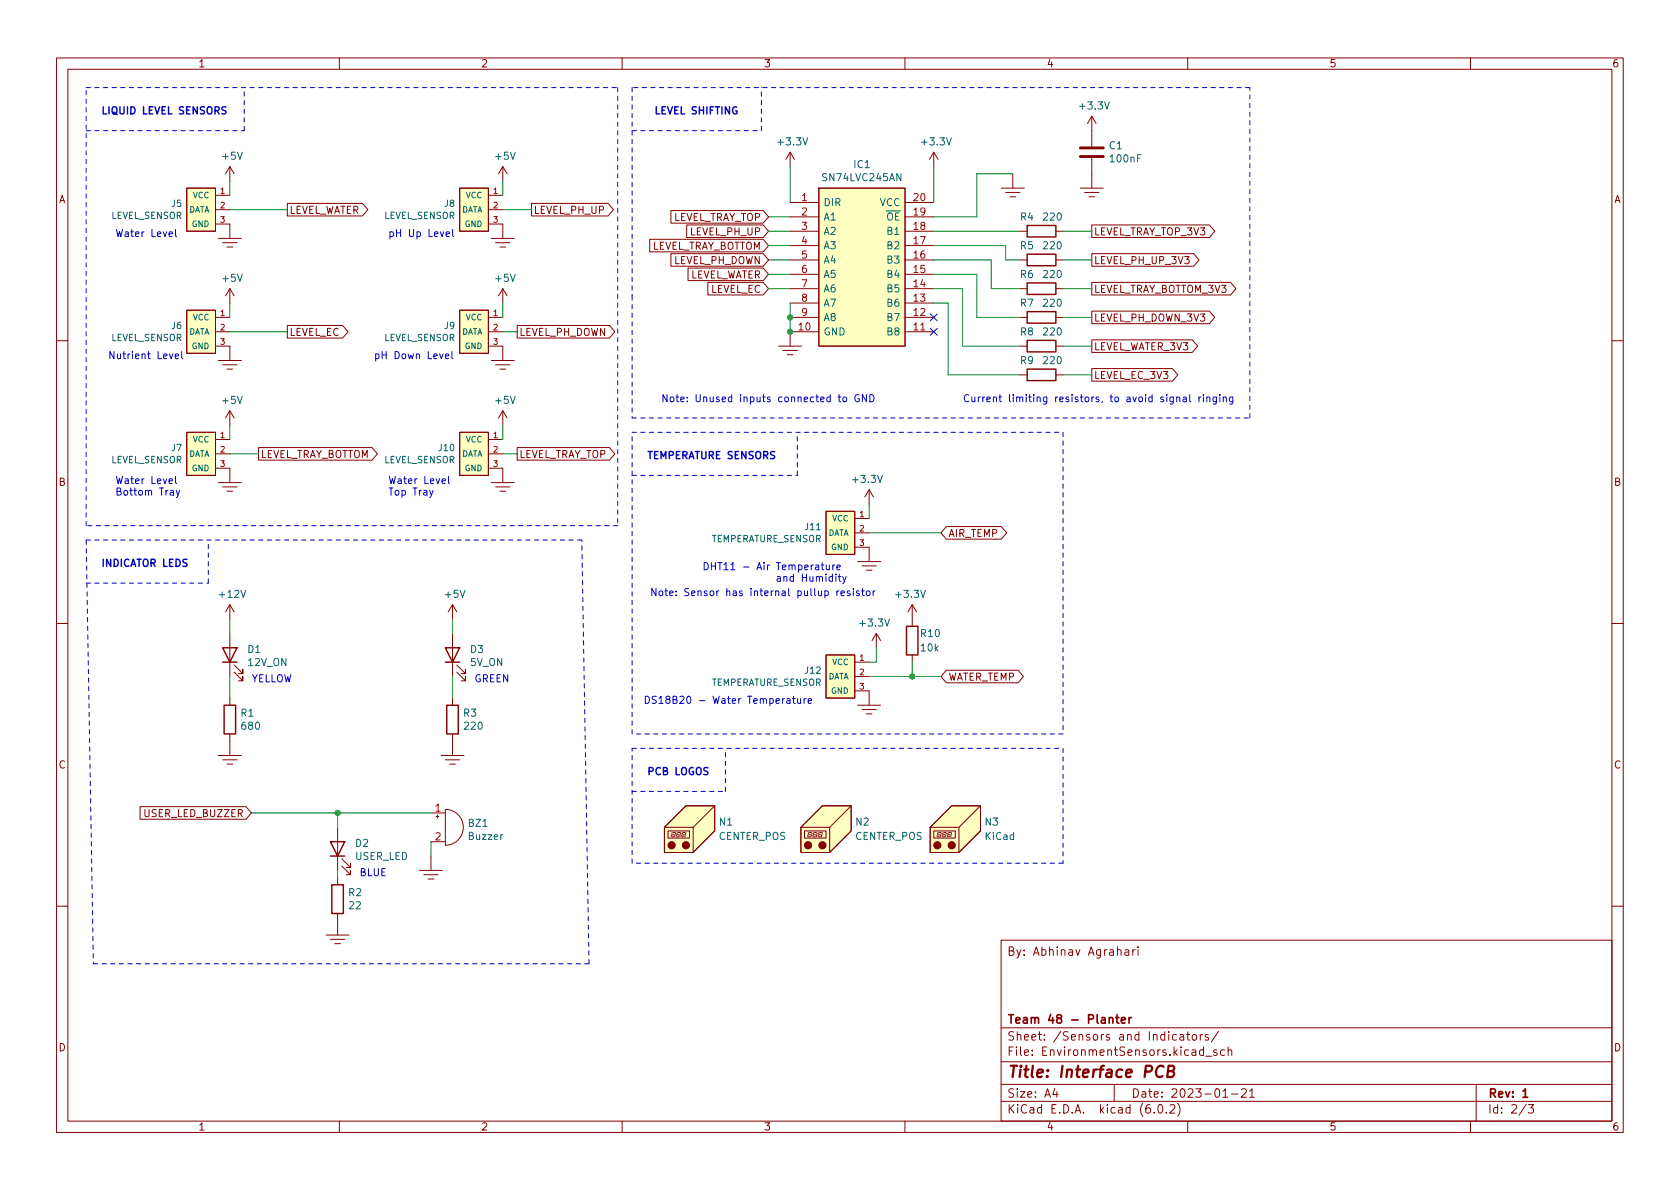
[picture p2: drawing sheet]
<svg xmlns="http://www.w3.org/2000/svg" width="297mm" height="210mm" viewBox="0 0 297 210" stroke-linecap="round" stroke-linejoin="round" font-family="sans-serif">
<g fill="none" stroke="#840000" stroke-width=".18">
<path d="M10 10.2h277v190.1h-277zM12 12.2h273v186.1h-273zM60 10.2v2M110 10.2v2M160 10.2v2M210 10.2v2M260 10.2v2M33 33.3h5.1v7.6h-5.1zM38.1 39.6h2.5v2.6M38.1 34.5h2.5M38.1 37.1h2.5M40.6 29.5v2.5"/>
<path d="M40.6 29.5l-.7 1.2M40.6 29.5l.8 1.2M50.8 36h13.3l.9 1.1-.9 1.1h-13.3zM81.3 33.3h5.1v7.6h-5.1zM86.4 34.5h2.5M86.4 37.1h2.5M86.4 39.6h2.5v2.6M88.9 29.5v2.5M88.9 29.5l-.8 1.2M88.9 29.5l.8 1.2M94 36h13.5l1 1.1-1 1.1h-13.5zM118.6 37.2h16.3l1 1.1-1 1.2h-16.3z"/>
<path d="M121.4 39.8h13.5l1 1.1-1 1.1h-13.5zM139.7 26.9l-.8 1.3M139.7 26.9v2.6M139.7 26.9l.8 1.3M139.7 35.8h5.1M139.7 38.3h5.1M144.8 33.3h15.2v27.9h-15.2zM160 35.8h5.1M160 38.3h5.1M165.1 26.9l-.8 1.3M165.1 26.9v2.6M165.1 26.9l.8 1.3"/>
<path d="M177 33.3h4.1M177.8 34h2.5M178.6 34.8h1M179.1 30.7v2.6M191 33.3h4.1M191.8 34h2.5M192.5 34.8h1M193 39.8h20.8l1 1.1-1 1.1h-20.8zM193 20.6v5.3M193 27.9v5.4M193 20.6l-.7 1.2M193 20.6l.8 1.2"/>
<path d="M33 54.9h5.1v7.6h-5.1zM38.1 58.7h2.5M38.1 56.1h2.5M38.6 42.2h4.1M39.4 42.9h2.5M40.1 43.7h1M40.6 51v2.6M40.6 51l-.7 1.3M40.6 51l.8 1.3M50.8 57.6h9.8l.9 1.1-.9 1.1h-9.8zM81.3 54.9h5.1v7.6h-5.1zM86.4 58.7h2.5"/>
<path d="M86.4 56.1h2.5M86.9 42.2h4M87.6 42.9h2.6M88.4 43.7h1M88.9 51v2.6M88.9 51l-.8 1.3M88.9 51l.8 1.3M91.4 57.6h16.4l.9 1.1-.9 1.1h-16.4zM114.9 42.3h20l1 1.1-1 1.1h-20zM118.6 44.9h16.3l1 1.1-1 1.1h-16.3zM121.6 47.4h13.3l1 1.1-1 1.1h-13.3zM125.2 49.9h9.7l1 1.1-1 1.2h-9.7z"/>
<path d="M139.7 40.9h5.1M139.7 56.1h5.1M139.7 53.6h5.1M139.7 51h5.1M139.7 48.5h5.1M139.7 46h5.1M139.7 43.4h5.1M144.8 58.7h-5.1v2.5M160 40.9h5.1M160 58.7h5.1M160 56.1h5.1M160 53.6h5.1"/>
<path d="M160 51h5.1M160 48.5h5.1M160 46h5.1M160 43.4h5.1M180.3 40.9h1.3M180.3 56.1h1.3M180.3 51h1.3M180.3 46h1.3M186.7 40.9h1.3M186.7 56.1h1.3M186.7 51h1.3M186.7 46h1.3"/>
<path d="M193 55h20.8l1 1.1-1 1.1h-20.8zM193 49.9h24.6l.9 1.1-.9 1.2h-24.6zM193 44.9h18l1 1.1-1 1.1h-18zM10 60.2h2M33 76.4h5.1v7.7h-5.1zM38.1 61.2h2.5v2.5M38.1 77.7h2.5M38.6 63.7h4.1M39.4 64.5h2.5M40.1 65.3h1M40.6 72.6v2.6M40.6 72.6l-.7 1.3"/>
<path d="M40.6 72.6l.8 1.3M45.7 79.1h20.1l.9 1.2-.9 1.1h-20.1zM81.3 76.4h5.1v7.7h-5.1zM86.4 77.7h2.5M86.4 61.2h2.5v2.5M86.9 63.7h4M87.6 64.5h2.6M88.4 65.3h1M88.9 72.6v2.6M88.9 72.6l-.8 1.3M88.9 72.6l.8 1.3M91.4 79.1h16.4l.9 1.2-.9 1.1h-16.4z"/>
<path d="M137.7 61.2h4M138.4 62h2.6M139.2 62.7h1M180.3 61.2h1.3M180.3 66.3h1.3M186.7 61.2h1.3M186.7 66.3h1.3M193 65.2h14.3l1 1.1-1 1.1h-14.3zM193 60.1h17.8l1 1.1-1 1.1h-17.8zM285 60.2h2M38.1 82.8h2.5v2.5M38.1 80.3h2.5"/>
<path d="M38.6 85.3h4.1M39.4 86.1h2.5M40.1 86.9h1M86.4 80.3h2.5M86.4 82.8h2.5v2.5M86.9 85.3h4M87.6 86.1h2.6M88.4 86.9h1M146 90.4h5.1v7.6h-5.1zM151.1 96.8h2.6v2.5M151.1 91.7h2.6M151.1 94.2h2.6"/>
<path d="M151.6 99.3h4.1M153.7 86.6v2.5M153.7 86.6l.7 1.3M153.7 86.6l-.8 1.3M167.3 93.1h9.7l1 1.1-1 1.1h-9.7l-.9-1.1zM10 110.2h2M40.6 106.9v2.6M40.6 112v7.6M40.6 106.9l-.7 1.3M40.6 106.9l.8 1.3M41.4 118.9l1.5 1.5v-.8v.8h-.7M41.4 117.6l1.5 1.5v-.7v.7h-.7"/>
<path d="M80 106.9l-.8 1.3M80 106.9v2.6M80 112v7.6M80 106.9l.8 1.3M80.8 118.9l1.5 1.5v-.8v.8h-.8M80.8 117.6l1.5 1.5v-.7v.7h-.8M146 115.8h5.1v7.6h-5.1zM151.1 117.1h2.6M151.1 119.6h2.6M152.4 100.1h2.5M153.2 100.8h1M154.9 112l.8 1.3"/>
<path d="M154.9 112v2.5M154.9 112l-.7 1.3M161.3 106.9l.8 1.3M161.3 106.9v3.8M161.3 115.8v1.3M161.3 106.9l-.8 1.3M167.3 118.5h12.7l1 1.1-1 1.1h-12.7l-.9-1.1zM285 110.2h2M38.6 133.6h4.1M39.4 134.4h2.5M40.1 135.1h1M40.6 123.4v1.3"/>
<path d="M40.6 129.8v3.8M78 133.6h4M78.7 134.4h2.6M79.5 135.1h1M80 123.4v1.3M80 129.8v3.8M151.1 122.2h2.6v2.5M151.6 124.7h4.1M152.4 125.5h2.5M153.2 126.2h1M24.8 142.6h18.7l.9 1.2-.9 1.1h-18.7zM59.7 146.3v7.6"/>
<path d="M59.7 155.2v1.3M60.5 153.2l1.5 1.5v-.8v.8h-.8M60.5 151.9l1.5 1.5v-.8v.8h-.8M74.2 153.9h4M74.9 154.7h2.6M75.7 155.4h1M76.2 143.8h2.5M76.2 148.8h2.5M76.2 151.4v2.5M77.1 144.4h.5M77.3 144.1v.5M78.7 143.1a3.2 3.2 0 0 1 3.2 3.2 3.2 3.2 0 0 1-3.2 3.2z"/>
<path d="M117.5 146.3l3.8-3.8h5.1v4.4l-3.8 3.8h-5.1zM118.1 146.9h3.8v1.3h-3.8zM118.7 147.7v.2M118.8 148h.3M118.8 147.3v.2M118.9 147.6h.3M119 147.2h.3M119.3 147.7v.2M119.4 147.3v.2M119.6 147.7v.2M119.7 148h.3M119.7 147.3v.2"/>
<path d="M119.8 147.6h.3M119.9 147.2h.3M120.2 147.7v.2M120.3 147.3v.2M120.5 147.7v.2M120.6 148h.4M120.6 147.3v.2M120.7 147.6h.3M120.8 147.2h.3M121.2 147.7l-.1 .2M121.3 147.3l-.1 .2M122.6 146.3v4.4"/>
<path d="M126.4 142.5l-3.8 3.8h-5.1M142.2 146.9h3.8v1.3h-3.8zM142.8 147.7v.2M142.9 148h.4M143 147.3l-.1 .2M143 147.6h.3M143.1 147.2h.3M143.5 147.7l-.1 .2M143.6 147.3l-.1 .2M143.8 147.7l-.1 .2M143.8 148h.4M143.9 147.3l-.1 .2"/>
<path d="M143.9 147.6h.3M144 147.2h.3M144.4 147.7l-.1 .2M144.5 147.3l-.1 .2M144.7 147.7l-.1 .2M144.7 148h.4M144.8 147.3l-.1 .2M144.8 147.6h.3M144.9 147.2h.3M145.3 147.7l-.1 .2M145.4 147.3l-.1 .2M145.4 142.5h5.1v4.4l-3.8 3.8h-5.1v-4.4z"/>
<path d="M146.7 146.3v4.4M150.5 142.5l-3.8 3.8h-5.1M165.1 146.9h3.8v1.3h-3.8zM165.7 147.7v.2M165.8 148h.3M165.8 147.3v.2M165.9 147.6h.3M166 147.2h.3M166.3 147.7v.2M166.4 147.3v.2M166.6 147.7v.2M166.7 148h.3"/>
<path d="M166.7 147.3v.2M166.8 147.6h.3M166.9 147.2h.3M167.2 147.7v.2M167.3 147.3v.2M167.5 147.7v.2M167.6 148h.3M167.6 147.3v.2M167.7 147.6h.3M167.8 147.2h.3M168.1 147.7v.2M168.2 147.3v.2"/>
<path d="M168.3 142.5h5.1v4.4l-3.9 3.8h-5v-4.4zM169.5 146.3v4.4M173.4 142.5l-3.9 3.8h-5M10 160.2h2M57.7 165.3h4M58.4 166.1h2.6M59.2 166.9h1M59.7 161.5v3.8M177 166.3h108v32h-108zM197.6 168.1l.2-.2 .3 .1 .1 .9M198.9 168h.6l.1 .9M199.6 168.3l-.5 .1a.29 .29 0 0 0-.2 .2 .29 .29 0 0 0 .2 .3h.5"/>
<path d="M200.3 167.9v1M200.7 167.9l-.3 .1-.1 .2M201.2 167.4v.2M201.2 167.9v1M285 160.2h2M60 198.3v2M110 198.3v2M160 198.3v2M177 194.8h108M177 191.8h108M177 187.8h108M177 181.8h108"/>
<path d="M186.5 192.5l-.4 1h1M186.9 193v1M197 191.8v3M204.1 196.7v.1M204.9 195.4l.2-.1a.81 .81 0 0 1 .6 .7 .81 .81 0 0 1-.3 .8h-.2a.81 .81 0 0 1-.6-.6 .81 .81 0 0 1 .3-.8zM206.2 196.7v.1M206.9 195.5l.5-.2 .2 .2 .1 .3-.9 1h.9M208 183l-.4-.1-.3 .3v.4l.1 .3h.6M208.2 195.1a1.72 1.72 0 0 1 0 2.3M208.6 183h.6l.1 .9M209.3 183.3l-.5 .1a.29 .29 0 0 0-.2 .2 .29 .29 0 0 0 .2 .3h.5M209.8 182.9h.6"/>
<path d="M210 198.3v2M210 182.4v1.3l.4 .2M210.9 183.1l.2-.2 .4 .2 .1 .5-.2 .3h-.3l-.2-.1zM212.2 182.9v1M212.6 182.9l-.2 .1-.2 .2M212.8 185.7l-.4-.1-.3 .3v.4l.1 .3h.6M212.8 185.1v1.5M213.1 186.8h1.2M213.6 183l-.3-.1-.2 .2v.3l.5 .1v.4h-.5M215.1 185.7l-.3-.1-.2 .2v.3l.5 .1v.4h-.5M215.4 182.4l-1.3 1.9M216.2 193l.4-.5v1.5"/>
<path d="M216.2 194h.9M216.5 185.7l-.4-.1-.3 .3v.4l.1 .3h.6M217.1 185.8l.3-.2 .3 .1 .1 .9M217.1 185.1v1.5M217.7 193.5h1.2M219.5 192.7l.6-.2 .2 .2 .1 .3-1 1h1M220.9 193l.5-.5v1.5M220.9 194h.9M260 198.3v2M261 191.8v6.5M269.9 195.3l-1.3 1.9M270.2 195.3h1l-.6 .6 .5 .1v.7l-.2 .1h-.5l-.2-.1"/>
</g>
<path d="M196.1 179.9v1M197.3 179.9h.5M197.5 179.4v1.3l.3 .2M199.6 179.9v1M200.1 179.9l-.3 .1-.2 .2M196.1 180.1l.2-.2 .4 .1 .1 .9M198.3 180.4l.7-.1-.1-.3-.4-.1-.2 .2v.8h.6M269.3 193l.4-.5v1.5M269.3 194h.8" fill="none" stroke="#840000" stroke-width=".3"/>
<path d="M205.7 188.7a.88 .88 0 0 0-1-.1 .88 .88 0 0 0-.3 1 .69 .69 0 0 0 .3 .8 .69 .69 0 0 0 .8-.1M206.5 189.4l.9-.1a.46 .46 0 0 0 .2-.4 .46 .46 0 0 0-.3-.4h-.7l-.2 2h.7a.53 .53 0 0 0 .5-.5 .53 .53 0 0 0-.4-.6" fill="none" stroke="#840000" stroke-width=".4"/>
<g fill="#ffffc2" stroke="#ffffc2" stroke-width=".18">
<path d="M146 115.8h5.1v7.6h-5.1z"/>
<path d="M81.3 76.4h5.1v7.7h-5.1z"/>
<path d="M81.3 33.3h5.1v7.6h-5.1z"/>
<path d="M33 33.3h5.1v7.6h-5.1z"/>
<path d="M144.8 33.3h15.2v27.9h-15.2z"/>
<path d="M168.3 142.5h5.1v4.4l-3.9 3.8h-5v-4.4z"/>
<path d="M145.4 142.5h5.1v4.4l-3.8 3.8h-5.1v-4.4z"/>
<path d="M117.5 146.3l3.8-3.8h5.1v4.4l-3.8 3.8h-5.1z"/>
<path d="M146 90.4h5.1v7.6h-5.1z"/>
<path d="M81.3 54.9h5.1v7.6h-5.1z"/>
<path d="M33 54.9h5.1v7.6h-5.1z"/>
<path d="M33 76.4h5.1v7.7h-5.1z"/>
</g>
<g fill="none" stroke="#840000" stroke-width=".25">
<path d="M181.6 39.9h5.1v2h-5.1zM181.6 50h5.1v2.1h-5.1zM181.6 45h5.1v2h-5.1zM181.6 55.1h5.1v2h-5.1zM181.6 60.2h5.1v2h-5.1zM181.6 65.3h5.1v2h-5.1zM39.4 114.5h2.5l-1.3 2.6zM39.4 117.1h2.5M78.7 114.5h2.6l-1.3 2.6zM78.7 117.1h2.6M160.3 110.7h2v5.1h-2zM39.6 124.7h2.1v5.1h-2.1z"/>
<path d="M79 124.7h2v5.1h-2zM58.4 148.8h2.6l-1.3 2.6zM58.4 151.4h2.6M58.7 156.5h2v5h-2z"/>
</g>
<g fill="#840000" stroke="#840000" stroke-width=".18">
<circle cx="165.7" cy="149.5" r=".63"/>
<circle cx="168.3" cy="149.5" r=".63"/>
<circle cx="142.9" cy="149.5" r=".63"/>
<circle cx="145.4" cy="149.5" r=".63"/>
<circle cx="118.7" cy="149.5" r=".63"/>
<circle cx="121.3" cy="149.5" r=".63"/>
</g>
<path d="M191 27.7h4.1M191 26.2h4.1" fill="none" stroke="#840000" stroke-width=".51"/>
<path d="M40 18.9h-.5l-.2 .1v.4l.5 .2 .2 .3-.3 .3-.5-.1" fill="none" stroke="#0000c2" stroke-width=".25"/>
<g fill="none" stroke="#0000c2" stroke-width=".18">
<path d="M29.9 41.4l.6-.1-.1-.2-.3-.1-.2 .2 .1 .6h.4M31 40.6v1.1l.2 .1M78.9 41.4l.6-.1-.1-.2-.3-.1-.2 .2v.6h.5M80 40.6v1.1l.2 .1M30 62.6l.3 .8 .3-.8M31 63l.6-.1-.1-.3h-.3l-.2 .2v.6h.5M32.1 62.2v1l.2 .2M78.8 63l.6-.1-.1-.3h-.4l-.1 .2v.6h.5M79.9 62.2v1l.2 .2M148.2 70.2h.5M148.4 69.8v1.1l.3 .1M149.2 70.3l.3-.1 .2 .2v.4l-.2 .2h-.3l-.2-.2z"/>
<path d="M151.9 69.8a.59 .59 0 0 0-.8 .6 .59 .59 0 0 0 .8 .6v-.5h-.2M153.2 69.8v1.2l-.7-1.2v1.2M153.8 69.8a.64 .64 0 0 1 .7 .6 .64 .64 0 0 1-.7 .6zM208.1 70.3l.1-.1 .3 .1 .1 .7M208.1 70.2v.8M209.2 70.3h.5v.7M209.7 70.5l-.4 .1-.2 .1 .2 .3h.4M210.4 69.8v1.1l.1 .1M212 70.2v.8M212.3 70.2l-.3 .2M212.8 69.8v.1M212.8 70.2v.8"/>
<path d="M213.4 70.3l.2-.1 .3 .1v.7M213.4 70.2v.8M215.1 70.2v1l-.3 .3-.3-.1M215.1 70.3l-.4-.1-.2 .2 .1 .6h.5M215.7 69.8v.1M215.7 70.2v.8M216.3 70.3l.2-.1 .3 .1v.7M216.3 70.2v.8M218 70.2v1l-.3 .3-.3-.1M218 70.3l-.4-.1-.2 .2 .1 .6h.5M29.9 85.1l.6-.1-.1-.3h-.3l-.2 .1 .1 .7h.4M30.1 86.8h.5l.1 .8"/>
<path d="M30.7 87l-.4 .1-.2 .2 .2 .3 .4-.1M31 84.2v1.1l.2 .2M31.2 86.7l.3 .9M31.8 86.7l-.5 1.2-.1 .1M76 86.7l.3 .9M76.6 86.7l-.4 1.2-.2 .1M78.2 85.1l.6-.1-.1-.3h-.4l-.1 .1v.7h.5M79.3 84.2v1.1l.2 .2M124.5 99.5a.64 .64 0 0 1 .7 .6 .64 .64 0 0 1-.7 .7zM125.8 99.5v1.3M126.5 99.5v1.3M126.9 99.5h.7"/>
<path d="M127.3 99.5v1.3M128 99.8l.4-.3v1.3M116 104.1v1.2l-.7-1.2v1.2M116.6 104.6l.2-.1 .3 .1 .1 .5-.1 .2h-.3l-.2-.1zM117.5 104.5h.5M117.7 104.1v1.1l.3 .1M118.4 104.9l.6-.1-.1-.2-.3-.1-.2 .2 .1 .6h.4M119.5 105.2v.1M119.5 104.6v.1M125.8 100.1h.7M128 100.8h.7M137.4 102h.5l.1 .8"/>
<path d="M138 102.3h-.4l-.2 .2 .2 .3 .4-.1M149.6 102l-.4 1.1-.2 .1M153.3 104.6l.3-.1 .2 .2v.4l-.2 .2h-.3l-.1-.2zM154.4 104.5v.8M154.7 104.5l-.3 .2M114.1 123.1a.64 .64 0 0 1 .7 .7 .64 .64 0 0 1-.7 .6zM116 123.2l-.4-.1-.3 .3 .1 .3 .6 .2v.4l-.2 .1-.5-.1M116.5 123.5l.4-.4v1.3M116.5 124.4h.7M118 123.7l-.3-.3 .1-.2 .2-.1 .3 .1 .2 .2-.1 .1-.5 .2-.2 .2 .1 .4 .2 .1h.2l.3-.3v-.2l-.3-.2"/>
</g>
<g fill="none" stroke="#0000c2" stroke-width=".18" stroke-dasharray=".8 .8">
<path d="M15.2 15.5h94M109.2 15.5v77.5M111.8 15.5v36.8M221 15.5h-109.2M15.2 23.1h28M43.2 23.1v-7.6M111.8 23.1h22.8M134.6 23.1v-7.6M111.8 52.3v21.6M111.8 73.9h109.2M111.8 76.4h76.2M188 76.4v53.4"/>
<path d="M221 73.9v-58.4M15.2 93v-77.5M15.2 95.5l1.3 74.9M102.9 95.5h-87.7M109.2 93h-94M111.8 84.1h29.2M141 84.1v-7.7M15.2 103.1h21.6M36.8 103.1v-7.6M111.8 139.9h16.5M111.8 129.8v-53.4M111.8 132.3h76.2"/>
<path d="M128.3 139.9v-7.6M188 132.3v20.3M188 129.8h-76.2M111.8 152.6v-20.3M188 152.6h-76.2M16.5 170.4h87.6M104.1 170.4l-1.2-74.9"/>
</g>
<g fill="none" stroke="#009600" stroke-width=".18">
<path d="M40.6 32v2.5M40.6 37.1h10.2M88.9 37.1h5.1M88.9 32v2.5M135.9 38.3h3.8M139.7 29.5v6.3M165.1 29.5v6.3M179.1 30.7h-6.4v7.6h-7.6M40.6 53.6v2.5M40.6 58.7h10.2M88.9 58.7h2.5M88.9 53.6v2.5"/>
<path d="M135.9 40.9h3.8M135.9 46h3.8M135.9 48.5h3.8M135.9 51h3.8M135.9 43.4h3.8M139.7 53.6v5.1M165.1 48.5h7.6v7.6h7.6M165.1 40.9h15.2M165.1 46h10.2v5h5M165.1 43.4h12.7v2.6h2.5M165.1 51h5.1v10.2h10.1M165.1 53.6h2.5v12.7h12.7"/>
<path d="M188 40.9h5M188 46h5M188 51h5M188 56.1h5M40.6 75.2v2.5M88.9 75.2v2.5M188 66.3h5M188 61.2h5M40.6 80.3h5.1M88.9 80.3h2.5M153.7 94.2h12.7M153.7 89.1v2.6"/>
<path d="M40.6 109.5v2.5M40.6 119.6v3.8M80 109.5v2.5M80 119.6v3.8M153.7 119.6h12.7M154.9 114.5v2.6h-1.2M161.3 117.1v2.5M44.4 143.8h31.8M59.7 143.8v2.5M59.7 153.9v1.3M76.2 148.8v2.6"/>
</g>
<path d="M164.5 58.1l1.2 1.2M164.5 55.5l1.2 1.2M165.7 58.1l-1.2 1.2M165.7 55.5l-1.2 1.2" fill="none" stroke="#000084" stroke-width=".18"/>
<g fill="#009600" stroke="#009600" stroke-width=".18">
<circle cx="59.7" cy="143.8" r=".46"/>
<circle cx="139.7" cy="58.7" r=".46"/>
<circle cx="139.7" cy="56.1" r=".46"/>
<circle cx="161.3" cy="119.6" r=".46"/>
</g>
<text font-size="2.8" fill="#840000" x="178" y="190.6">Title: Interface PCB</text>
<g font-size="2.1" fill="#840000">
<text x="178" y="169">By: Abhinav Agrahari</text>
<text x="178" y="184">Sheet: /Sensors and Indicators/</text>
<text x="178" y="181">Team 48 - Planter</text>
<text x="178" y="186.7">File: EnvironmentSensors.kicad_sch</text>
<text x="178" y="196.9">KiCad E.D.A. kicad (6.0.2)</text>
<text x="178" y="194.1">Size: A4</text>
<text x="200" y="194.1">Date: 2023-01-21</text>
<text x="263" y="194.1">Rev: 1</text>
<text x="263" y="196.9">Id: 2/3</text>
</g>
<g font-size="1.8" fill="#840000">
<text x="35" y="11.9">1</text>
<text x="85" y="11.9">2</text>
<text x="135" y="11.9">3</text>
<text x="185" y="11.9">4</text>
<text x="235" y="11.9">5</text>
<text x="285" y="11.9">6</text>
<text x="10.3" y="35.9">A</text>
<text x="285.3" y="35.9">A</text>
<text x="51.1" y="37.8">LEVEL_WATER</text>
<text x="94.3" y="37.8">LEVEL_PH_UP</text>
<text x="118.5" y="39.1">LEVEL_TRAY_TOP</text>
<text x="122" y="41.6">LEVEL_PH_UP</text>
<text x="193.4" y="41.6">LEVEL_TRAY_TOP_3V3</text>
<text x="114.5" y="44.2">LEVEL_TRAY_BOTTOM</text>
<text x="118.9" y="46.7">LEVEL_PH_DOWN</text>
<text x="193.4" y="46.7">LEVEL_PH_UP_3V3</text>
<text x="121.5" y="49.2">LEVEL_WATER</text>
<text x="125.5" y="51.8">LEVEL_EC</text>
<text x="193.4" y="51.8">LEVEL_TRAY_BOTTOM_3V3</text>
<text x="51.1" y="59.4">LEVEL_EC</text>
<text x="91.8" y="59.4">LEVEL_PH_DOWN</text>
<text x="193.4" y="56.9">LEVEL_PH_DOWN_3V3</text>
<text x="193.4" y="61.9">LEVEL_WATER_3V3</text>
<text x="193.4" y="67">LEVEL_EC_3V3</text>
<text x="46" y="81">LEVEL_TRAY_BOTTOM</text>
<text x="91.8" y="81">LEVEL_TRAY_TOP</text>
<text x="10.3" y="85.9">B</text>
<text x="285.3" y="85.9">B</text>
<text x="167.6" y="95">AIR_TEMP</text>
<text x="167.6" y="120.4">WATER_TEMP</text>
<text x="10.3" y="135.9">C</text>
<text x="285.3" y="135.9">C</text>
<text x="25.6" y="144.5">USER_LED_BUZZER</text>
<text x="10.3" y="185.9">D</text>
<text x="285.3" y="185.9">D</text>
<text x="35" y="199.9">1</text>
<text x="85" y="199.9">2</text>
<text x="135" y="199.9">3</text>
<text x="185" y="199.9">4</text>
<text x="235" y="199.9">5</text>
<text x="285" y="199.9">6</text>
</g>
<g font-size="1.8" fill="#0000c2">
<text x="17.8" y="20.2">LIQUID LEVEL SENSORS</text>
<text x="115.6" y="20.2">LEVEL SHIFTING</text>
<text x="20.3" y="41.9">Water Level</text>
<text x="68.6" y="41.9">pH Up Level</text>
<text x="19" y="63.5">Nutrient Level</text>
<text x="66" y="63.5">pH Down Level</text>
<text x="116.8" y="71.1">Note: Unused inputs connected to GND</text>
<text x="170.2" y="71.1">Current limiting resistors, to avoid signal ringing</text>
<text x="114.3" y="81.2">TEMPERATURE SENSORS</text>
<text x="20.3" y="85.6">Water Level</text>
<text x="20.3" y="87.6">Bottom Tray</text>
<text x="68.6" y="85.6">Water Level</text>
<text x="68.6" y="87.6">Top Tray</text>
<text x="17.8" y="100.2">INDICATOR LEDS</text>
<text x="128.5" y="100.8">DHT11 - Air Temperature</text>
<text x="120.7" y="105.4">Note: Sensor has internal pullup resistor</text>
<text x="138.7" y="102.9">and Humidity</text>
<text x="44.4" y="120.6">YELLOW</text>
<text x="83.8" y="120.6">GREEN</text>
<text x="118.9" y="124.4">DS18B20 - Water Temperature</text>
<text x="114.3" y="137.1">PCB LOGOS</text>
<text x="63.5" y="154.9">BLUE</text>
</g>
<g font-size="1.8" fill="#006464">
<text x="191.1" y="19.3">+3.3V</text>
<text x="39.4" y="28.2">+5V</text>
<text x="87.7" y="28.2">+5V</text>
<text x="137.7" y="25.7">+3.3V</text>
<text x="151" y="29.7">IC1</text>
<text x="163.1" y="25.7">+3.3V</text>
<text x="196.1" y="26.4">C1</text>
<text x="196.4" y="28.7">100nF</text>
<text x="145.7" y="32">SN74LVC245AN</text>
<text x="145.5" y="36.4">DIR</text>
<text x="145.5" y="39">A1</text>
<text x="145.5" y="41.5">A2</text>
<text x="155.3" y="39">~{OE}</text>
<text x="155.5" y="36.4">VCC</text>
<text x="157" y="41.5">B1</text>
<text x="180.4" y="39">R4</text>
<text x="184.6" y="39">220</text>
<text x="145.5" y="44.1">A3</text>
<text x="145.5" y="46.6">A4</text>
<text x="157" y="46.6">B3</text>
<text x="157" y="44.1">B2</text>
<text x="180.4" y="44.1">R5</text>
<text x="184.6" y="44.1">220</text>
<text x="39.4" y="49.8">+5V</text>
<text x="87.7" y="49.8">+5V</text>
<text x="145.5" y="49.1">A5</text>
<text x="145.5" y="51.7">A6</text>
<text x="157" y="51.7">B5</text>
<text x="157" y="49.1">B4</text>
<text x="180.4" y="49.1">R6</text>
<text x="184.6" y="49.1">220</text>
<text x="145.5" y="59.3">GND</text>
<text x="145.5" y="54.2">A7</text>
<text x="145.5" y="56.8">A8</text>
<text x="157" y="59.3">B8</text>
<text x="157" y="56.8">B7</text>
<text x="157" y="54.2">B6</text>
<text x="180.4" y="54.2">R7</text>
<text x="180.4" y="59.3">R8</text>
<text x="184.6" y="54.2">220</text>
<text x="184.6" y="59.3">220</text>
<text x="180.4" y="64.4">R9</text>
<text x="184.6" y="64.4">220</text>
<text x="39.4" y="71.4">+5V</text>
<text x="87.7" y="71.4">+5V</text>
<text x="151" y="85.4">+3.3V</text>
<text x="38.9" y="105.7">+12V</text>
<text x="78.8" y="105.7">+5V</text>
<text x="158.6" y="105.7">+3.3V</text>
<text x="152.2" y="110.8">+3.3V</text>
<text x="162.9" y="112.6">R10</text>
<text x="43.8" y="115.5">D1</text>
<text x="43.9" y="117.8">12V_ON</text>
<text x="83.1" y="117.8">5V_ON</text>
<text x="83.2" y="115.5">D3</text>
<text x="162.9" y="115.2">10k</text>
<text x="42.6" y="126.7">R1</text>
<text x="42.8" y="129">680</text>
<text x="82" y="126.7">R3</text>
<text x="82.2" y="129">220</text>
<text x="62.9" y="149.8">D2</text>
<text x="82.9" y="146.2">BZ1</text>
<text x="83" y="148.5">Buzzer</text>
<text x="127" y="148.5">CENTER_POS</text>
<text x="127.2" y="146">N1</text>
<text x="151.2" y="148.5">CENTER_POS</text>
<text x="151.3" y="146">N2</text>
<text x="174.2" y="146">N3</text>
<text x="174.2" y="148.5">KiCad</text>
<text x="62.7" y="152.1">USER_LED</text>
<text x="61.7" y="158.5">R2</text>
<text x="61.8" y="160.8">22</text>
</g>
<g font-size="1.8" fill="#a90000">
<text x="141.7" y="35.6">1</text>
<text x="161.6" y="35.6">20</text>
<text x="141.7" y="38.1">2</text>
<text x="141.7" y="40.6">3</text>
<text x="161.6" y="40.6">18</text>
<text x="161.6" y="38.1">19</text>
<text x="141.7" y="43.2">4</text>
<text x="141.7" y="45.7">5</text>
<text x="161.6" y="45.7">16</text>
<text x="161.6" y="43.2">17</text>
<text x="141.7" y="48.3">6</text>
<text x="141.7" y="50.8">7</text>
<text x="141.7" y="53.3">8</text>
<text x="161.6" y="53.3">13</text>
<text x="161.6" y="50.8">14</text>
<text x="161.6" y="48.3">15</text>
<text x="141.3" y="58.4">10</text>
<text x="141.7" y="55.9">9</text>
<text x="161.6" y="58.4">11</text>
<text x="161.6" y="55.9">12</text>
<text x="77" y="143.5">1</text>
<text x="77" y="148.6">2</text>
</g>
<g font-size="1.6" fill="#006464">
<text x="19.6" y="38.7">LEVEL_SENSOR</text>
<text x="30.3" y="36.6">J5</text>
<text x="67.8" y="38.7">LEVEL_SENSOR</text>
<text x="78.6" y="36.6">J8</text>
<text x="30.3" y="58.2">J6</text>
<text x="78.6" y="58.2">J9</text>
<text x="19.6" y="60.3">LEVEL_SENSOR</text>
<text x="67.8" y="60.3">LEVEL_SENSOR</text>
<text x="19.6" y="81.9">LEVEL_SENSOR</text>
<text x="30.3" y="79.8">J7</text>
<text x="67.8" y="81.9">LEVEL_SENSOR</text>
<text x="77.6" y="79.8">J10</text>
<text x="125.7" y="95.9">TEMPERATURE_SENSOR</text>
<text x="142.4" y="93.7">J11</text>
<text x="142.4" y="119.1">J12</text>
<text x="125.7" y="121.3">TEMPERATURE_SENSOR</text>
</g>
<g font-size="1.4" fill="#006464">
<text x="34.1" y="35">VCC</text>
<text x="82.4" y="35">VCC</text>
<text x="33.2" y="37.6">DATA</text>
<text x="33.9" y="40.1">GND</text>
<text x="81.4" y="37.6">DATA</text>
<text x="82.2" y="40.1">GND</text>
<text x="33.2" y="59.2">DATA</text>
<text x="34.1" y="56.6">VCC</text>
<text x="81.4" y="59.2">DATA</text>
<text x="82.4" y="56.6">VCC</text>
<text x="33.9" y="61.7">GND</text>
<text x="82.2" y="61.7">GND</text>
<text x="33.2" y="80.8">DATA</text>
<text x="33.9" y="83.3">GND</text>
<text x="34.1" y="78.2">VCC</text>
<text x="81.4" y="80.8">DATA</text>
<text x="82.2" y="83.3">GND</text>
<text x="82.4" y="78.2">VCC</text>
<text x="146.2" y="94.7">DATA</text>
<text x="147.1" y="92.2">VCC</text>
<text x="147" y="97.3">GND</text>
<text x="147.1" y="117.6">VCC</text>
<text x="146.2" y="120.1">DATA</text>
<text x="147" y="122.7">GND</text>
</g>
<g font-size="1.4" fill="#a90000">
<text x="39" y="34.3">1</text>
<text x="87.2" y="34.3">1</text>
<text x="39" y="36.8">2</text>
<text x="39" y="39.4">3</text>
<text x="87.2" y="36.8">2</text>
<text x="87.2" y="39.4">3</text>
<text x="39" y="55.9">1</text>
<text x="39" y="58.4">2</text>
<text x="87.2" y="55.9">1</text>
<text x="87.2" y="58.4">2</text>
<text x="39" y="61">3</text>
<text x="87.2" y="61">3</text>
<text x="39" y="77.5">1</text>
<text x="87.2" y="77.5">1</text>
<text x="39" y="80">2</text>
<text x="39" y="82.5">3</text>
<text x="87.2" y="80">2</text>
<text x="87.2" y="82.5">3</text>
<text x="152" y="91.4">1</text>
<text x="152" y="94">2</text>
<text x="152" y="96.5">3</text>
<text x="152" y="116.8">1</text>
<text x="152" y="119.4">2</text>
<text x="152" y="121.9">3</text>
</g>
</svg>
